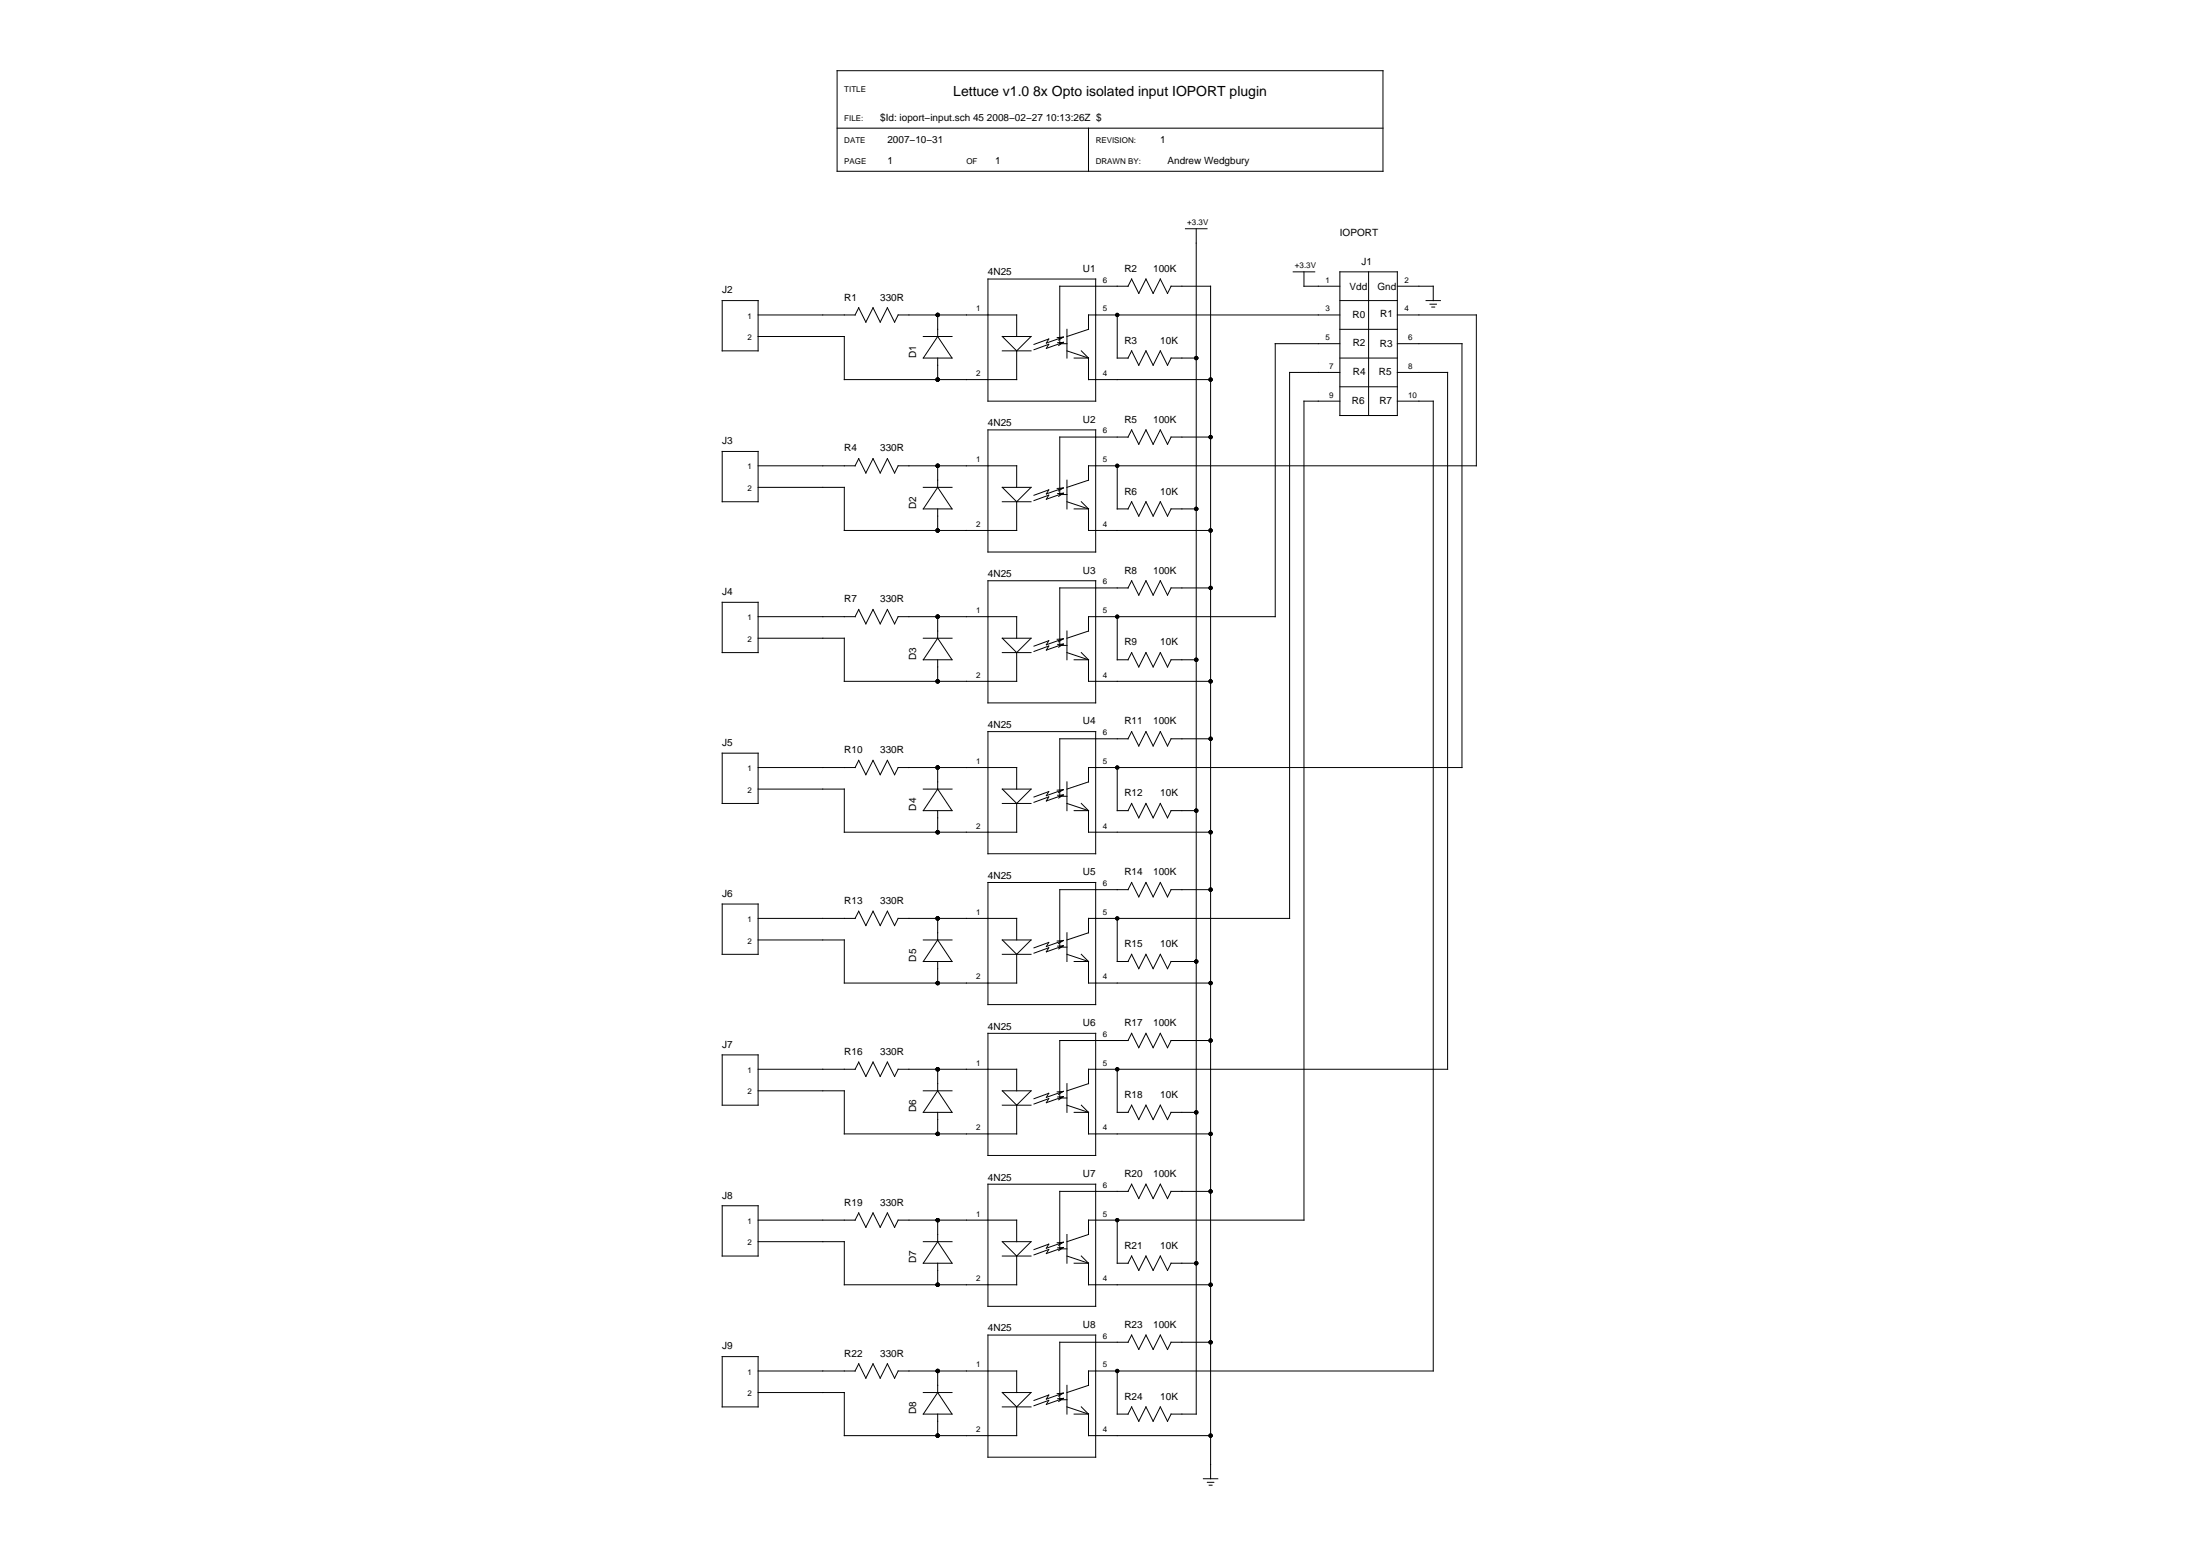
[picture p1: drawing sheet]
<svg xmlns="http://www.w3.org/2000/svg" width="297mm" height="210mm" viewBox="0 0 297 210" stroke-linecap="round" stroke-linejoin="round" font-family="sans-serif">
<g fill="none" stroke="#000" stroke-width=".14">
<path d="M113 9.5h73.7v13.6h-73.7zM113 17.3h73.7M147 17.3v5.8M133.4 37.7h14.5v16.5h-14.5zM152.3 38.6h-9.2v7.8h1M152.8 37.7l1 1.9 .9-1.9 1 1.9 1-1.9 .9 1.9 .5-1h5.4v161M152.8 37.7l-.5 .9M160.1 30.9h2.9M161.5 30.9v160h-3.4l-.5 1-.9-2-1 2-1-2-.9 2-1-2M174.6 36.7h2.9M176.1 36.7v1.9h4.8M180.9 36.7h7.8v19.4h-7.8z"/>
<path d="M184.8 36.7v19.4M188.7 38.6h4.8v2M97.5 40.6h4.9v6.8h-4.9zM102.4 42.5h13.1M102.4 45.4h11.6v5.8h23.3v-3.8M115.5 42.5l.4-1 1 2 1-2 .9 2 1-2 1 2 .5-1h16v2.9M124.7 45.4h3.8M126.6 45.4l1.9 2.9h-3.8zM126.6 42.5v2.9M126.6 48.3v2.9M133.4 58h14.5v16.5h-14.5zM135.3 47.4h3.9"/>
<path d="M135.3 45.4h3.9l-1.9 2zM142.7 45.6l.9-.1-.7 .4M142.8 46.3l.8-.1-.7 .4M143.6 45.5l-2.3 .8 .3-.5-2 .7M143.6 46.2l-2.3 .8 .3-.5-2 .7M144.1 44.5v3.8M144.1 47.4l2.9 .9M145 48.3h2M146 47.4l1 .9M147 48.3v2.9h16.5M150.8 42.5v5.8h1.5M152.3 59h-9.2v7.8h1"/>
<path d="M152.8 47.4l1 1.9 .9-1.9 1 1.9 1-1.9 .9 1.9 .5-1h3.4M152.8 58l1 2 .9-2 1 2 1-2 .9 2 .5-1h5.4M152.8 47.4l-.5 .9M152.8 58l-.5 1M180.9 42.5h-33.9v2l-2.9 .9M180.9 46.4h-8.7v36.8h-25.2v2l-2.9 1M180.9 50.3h-6.8v73.7h-27.1v1.9l-2.9 1M180.9 54.2h-4.8v110.5h-29.1v1.9l-2.9 1M180.9 44.5h7.8M180.9 48.3h7.8M180.9 40.6h7.8M180.9 52.2h7.8"/>
<path d="M188.7 42.5h10.6v20.4h-52.3v1.9l-2.9 1M188.7 46.4h8.7v57.2h-50.4v1.9l-2.9 1M188.7 50.3h6.8v94h-48.5v2l-2.9 .9M188.7 54.2h4.8v130.9h-46.5v1.9l-2.9 1M192.5 40.6h2M193.1 41.1h.8M193.3 41.4h.4M97.5 60.9h4.9v6.8h-4.9zM102.4 62.9h13.1M102.4 65.8h11.6v5.8h23.3v-3.9M115.5 62.9l.4-1 1 1.9 1-1.9 .9 1.9 1-1.9 1 1.9 .5-.9h16v2.9M124.7 65.8h3.8"/>
<path d="M126.6 62.9v2.9M126.6 68.7v2.9M126.6 65.8l1.9 2.9h-3.8zM133.4 78.4h14.5v16.5h-14.5zM135.3 67.7h3.9M135.3 65.8h3.9l-1.9 1.9zM142.7 65.9h.9l-.7 .4M142.8 66.6h.8l-.7 .4M143.6 65.9l-2.3 .8 .3-.6-2 .8M143.6 66.6l-2.3 .8 .3-.6-2 .8M144.1 64.8v3.9M144.1 67.7l2.9 1"/>
<path d="M145 68.7h2M146 67.7l1 1M147 68.7v2.9h16.5M150.8 62.9v5.8h1.5M152.3 79.4h-9.2v7.7h1M152.8 67.7l1 2 .9-2 1 2 1-2 .9 2 .5-1h3.4M152.8 78.4l1 1.9 .9-1.9 1 1.9 1-1.9 .9 1.9 .5-.9h5.4M152.8 67.7l-.5 1M152.8 78.4l-.5 1M97.5 81.3h4.9v6.8h-4.9zM102.4 86.2h11.6v5.8h23.3v-3.9M102.4 83.2h13.1"/>
<path d="M115.5 83.2l.4-.9 1 1.9 1-1.9 .9 1.9 1-1.9 1 1.9 .5-1h16v3M124.7 86.2h3.8M126.6 83.2v3M126.6 89.1v2.9M126.6 86.2l1.9 2.9h-3.8zM133.4 98.8h14.5v16.4h-14.5zM135.3 88.1h3.9M135.3 86.2h3.9l-1.9 1.9zM142.7 86.3l.9-.1-.7 .4M142.8 87l.8-.1-.7 .5M143.6 86.2l-2.3 .8 .3-.5-2 .7M143.6 86.9l-2.3 .9 .3-.6-2 .7"/>
<path d="M144.1 85.2v3.9M144.1 88.1l2.9 1M145 89.1h2M146 88.1l1 1M147 89.1v2.9h16.5M150.8 83.2v5.9h1.5M152.3 99.7h-9.2v7.8h1M152.8 88.1l1 1.9 .9-1.9 1 1.9 1-1.9 .9 1.9 .5-.9h3.4M152.8 98.8l1 1.9 .9-1.9 1 1.9 1-1.9 .9 1.9 .5-1h5.4M152.8 88.1l-.5 1M152.8 98.8l-.5 .9M97.5 101.7h4.9v6.8h-4.9z"/>
<path d="M102.4 106.5h11.6v5.8h23.3v-3.8M102.4 103.6h13.1M115.5 103.6l.4-1 1 2 1-2 .9 2 1-2 1 2 .5-1h16v2.9M124.7 106.5h3.8M126.6 103.6v2.9M126.6 109.4v2.9M126.6 106.5l1.9 2.9h-3.8zM133.4 119.1h14.5v16.5h-14.5zM135.3 108.5h3.9M135.3 106.5h3.9l-1.9 2zM142.7 106.7l.9-.1-.7 .4M142.8 107.3h.8l-.7 .4"/>
<path d="M143.6 106.6l-2.3 .8 .3-.5-2 .7M143.6 107.3l-2.3 .8 .3-.5-2 .7M144.1 105.5v3.9M144.1 108.5l2.9 .9M145 109.4h2M146 108.5l1 .9M147 109.4v2.9h16.5M150.8 103.6v5.8h1.5M152.8 108.5l1 1.9 .9-1.9 1 1.9 1-1.9 .9 1.9 .5-1h3.4M152.8 119.1l1 2 .9-2 1 2 1-2 .9 2 .5-1h5.4M152.8 108.5l-.5 .9M152.8 119.1l-.5 1"/>
<path d="M97.5 122h4.9v6.8h-4.9zM102.4 126.9h11.6v5.8h23.3v-3.9M102.4 124h13.1M115.5 124l.4-1 1 1.9 1-1.9 .9 1.9 1-1.9 1 1.9 .5-.9h16v2.9M124.7 126.9h3.8M126.6 124v2.9M126.6 129.8v2.9M126.6 126.9l1.9 2.9h-3.8zM133.4 139.5h14.5v16.5h-14.5zM135.3 128.8h3.9M135.3 126.9h3.9l-1.9 1.9zM142.7 127h.9l-.7 .4"/>
<path d="M142.8 127.7h.8l-.7 .4M143.6 126.9l-2.3 .9 .3-.6-2 .7M143.6 127.7l-2.3 .8 .3-.6-2 .8M144.1 125.9v3.9M144.1 128.8l2.9 1M145 129.8h2M146 128.8l1 1M147 129.8v2.9h16.5M150.8 124v5.8h1.5M152.3 120.1h-9.2v7.7h1M152.8 128.8l1 2 .9-2 1 2 1-2 .9 2 .5-1h3.4M152.8 139.5l1 1.9 .9-1.9 1 1.9 1-1.9 .9 1.9 .5-.9h5.4"/>
<path d="M152.8 128.8l-.5 1M152.8 139.5l-.5 1M97.5 142.4h4.9v6.8h-4.9zM102.4 147.2h11.6v5.9h23.3v-3.9M102.4 144.3h13.1M115.5 144.3l.4-.9 1 1.9 1-1.9 .9 1.9 1-1.9 1 1.9 .5-1h16v2.9M124.7 147.2h3.8M126.6 144.3v2.9M126.6 150.2v2.9M126.6 147.2l1.9 3h-3.8zM133.4 159.9h14.5v16.4h-14.5zM135.3 149.2h3.9"/>
<path d="M135.3 147.2h3.9l-1.9 2zM142.7 147.4l.9-.1-.7 .4M142.8 148.1l.8-.1-.7 .5M143.6 147.3l-2.3 .8 .3-.5-2 .7M143.6 148l-2.3 .8 .3-.5-2 .7M144.1 146.3v3.9M144.1 149.2l2.9 1M145 150.2h2M146 149.2l1 1M147 150.2v2.9h16.5M150.8 144.3v5.9h1.5M152.3 140.5h-9.2v7.7h1"/>
<path d="M152.8 149.2l1 1.9 .9-1.9 1 1.9 1-1.9 .9 1.9 .5-.9h3.4M152.8 159.9l1 1.9 .9-1.9 1 1.9 1-1.9 .9 1.9 .5-1h5.4M152.8 149.2l-.5 1M152.8 159.9l-.5 .9M97.5 162.8h4.9v6.7h-4.9zM102.4 167.6h11.6v5.8h23.3v-3.9M102.4 164.7h13.1M115.5 164.7l.4-1 1 2 1-2 .9 2 1-2 1 2 .5-1h16v2.9M124.7 167.6h3.8M126.6 164.7v2.9M126.6 170.5v2.9M126.6 167.6l1.9 2.9h-3.8z"/>
<path d="M135.3 169.5h3.9M135.3 167.6h3.9l-1.9 1.9zM142.7 167.8l.9-.1-.7 .4M142.8 168.4h.8l-.7 .4M143.6 167.7l-2.3 .8 .3-.6-2 .8M143.6 168.4l-2.3 .8 .3-.5-2 .7M144.1 166.6v3.9M144.1 169.5l2.9 1M145 170.5h2M146 169.5l1 1M147 170.5v2.9h16.5M150.8 164.7v5.8h1.5"/>
<path d="M152.3 160.8h-9.2v7.8h1M152.8 169.5l1 2 .9-2 1 2 1-2 .9 2 .5-1h3.4M152.8 169.5l-.5 1M97.5 183.1h4.9v6.8h-4.9zM102.4 188h11.6v5.8h23.3v-3.9M102.4 185.1h13.1M115.5 185.1l.4-1 1 1.9 1-1.9 .9 1.9 1-1.9 1 1.9 .5-.9h16v2.9M124.7 188h3.8M126.6 185.1v2.9M126.6 190.9v2.9M126.6 188l1.9 2.9h-3.8zM133.4 180.2h14.5v16.5h-14.5z"/>
<path d="M135.3 189.9h3.9M135.3 188h3.9l-1.9 1.9zM142.7 188.1h.9l-.7 .4M142.8 188.8h.8l-.7 .4M143.6 188l-2.3 .9 .3-.6-2 .7M143.6 188.8l-2.3 .8 .3-.6-2 .8M144.1 187v3.9M144.1 189.9l2.9 1M145 190.9h2M146 189.9l1 1M147 190.9v2.9h16.5M150.8 185.1v5.8h1.5"/>
<path d="M152.3 181.2h-9.2v7.7h1M152.8 180.2l1 2 .9-2 1 2 1-2 .9 2 .5-1h5.4M152.8 180.2l-.5 1M152.8 189.9l-.5 1M162.5 199.6h1.9M163 200.1h.9M163.3 200.5h.3"/>
</g>
<g fill="#000">
<circle cx="126.6" cy="42.5" r=".29"/>
<circle cx="126.6" cy="51.2" r=".29"/>
<circle cx="150.8" cy="42.5" r=".29"/>
<circle cx="161.5" cy="48.3" r=".29"/>
<circle cx="163.5" cy="59" r=".29"/>
<circle cx="163.5" cy="51.2" r=".29"/>
<circle cx="126.6" cy="62.9" r=".29"/>
<circle cx="126.6" cy="71.6" r=".29"/>
<circle cx="150.8" cy="62.9" r=".29"/>
<circle cx="161.5" cy="68.7" r=".29"/>
<circle cx="163.5" cy="79.4" r=".29"/>
<circle cx="163.5" cy="71.6" r=".29"/>
<circle cx="126.6" cy="92" r=".29"/>
<circle cx="126.6" cy="83.2" r=".29"/>
<circle cx="150.8" cy="83.2" r=".29"/>
<circle cx="161.5" cy="89.1" r=".29"/>
<circle cx="163.5" cy="99.7" r=".29"/>
<circle cx="163.5" cy="92" r=".29"/>
<circle cx="126.6" cy="112.3" r=".29"/>
<circle cx="126.6" cy="103.6" r=".29"/>
<circle cx="150.8" cy="103.6" r=".29"/>
<circle cx="161.5" cy="109.4" r=".29"/>
<circle cx="163.5" cy="112.3" r=".29"/>
<circle cx="126.6" cy="124" r=".29"/>
<circle cx="126.6" cy="132.7" r=".29"/>
<circle cx="150.8" cy="124" r=".29"/>
<circle cx="161.5" cy="129.8" r=".29"/>
<circle cx="163.5" cy="132.7" r=".29"/>
<circle cx="163.5" cy="120.1" r=".29"/>
<circle cx="126.6" cy="144.3" r=".29"/>
<circle cx="126.6" cy="153.1" r=".29"/>
<circle cx="150.8" cy="144.3" r=".29"/>
<circle cx="161.5" cy="150.2" r=".29"/>
<circle cx="163.5" cy="140.5" r=".29"/>
<circle cx="163.5" cy="153.1" r=".29"/>
<circle cx="126.6" cy="173.4" r=".29"/>
<circle cx="126.6" cy="164.7" r=".29"/>
<circle cx="150.8" cy="164.7" r=".29"/>
<circle cx="161.5" cy="170.5" r=".29"/>
<circle cx="163.5" cy="173.4" r=".29"/>
<circle cx="163.5" cy="160.8" r=".29"/>
<circle cx="126.6" cy="185.1" r=".29"/>
<circle cx="126.6" cy="193.8" r=".29"/>
<circle cx="150.8" cy="185.1" r=".29"/>
<circle cx="163.5" cy="181.2" r=".29"/>
<circle cx="163.5" cy="193.8" r=".29"/>
</g>
<text font-size="1.9" x="128.7" y="13">Lettuce v1.0 8x Opto isolated input IOPORT plugin</text>
<g font-size="1.3">
<text x="118.8" y="16.3">$Id: ioport−input.sch 45 2008−02−27 10:13:26Z $</text>
<text x="119.8" y="22.2">1</text>
<text x="119.8" y="19.2">2007−10−31</text>
<text x="134.4" y="22.2">1</text>
<text x="156.7" y="19.2">1</text>
<text x="157.6" y="22.2">Andrew Wedgbury</text>
<text x="180.9" y="31.8">IOPORT</text>
<text x="183.8" y="35.7">J1</text>
<text x="97.5" y="39.6">J2</text>
<text x="114" y="40.6">R1</text>
<text x="118.8" y="40.6">330R</text>
<text x="133.4" y="37.2">4N25</text>
<text x="146.2" y="36.7">U1</text>
<text x="151.8" y="36.7">R2</text>
<text x="155.7" y="36.7">100K</text>
<text x="182.2" y="39.1">Vdd</text>
<text x="186" y="39.2">Gnd</text>
<text x="151.8" y="46.4">R3</text>
<text x="156.7" y="46.4">10K</text>
<text x="182.6" y="42.9">R0</text>
<text x="182.6" y="46.8">R2</text>
<text x="186.3" y="46.8">R3</text>
<text x="186.4" y="42.9">R1</text>
<text x="123.7" y="48.3" transform="rotate(-90 123.7 48.3)">D1</text>
<text x="182.7" y="50.6">R4</text>
<text x="186.2" y="50.6">R5</text>
<text x="97.5" y="60">J3</text>
<text x="133.4" y="57.5">4N25</text>
<text x="146.2" y="57.1">U2</text>
<text x="151.8" y="57.1">R5</text>
<text x="155.7" y="57.1">100K</text>
<text x="182.5" y="54.5">R6</text>
<text x="186.2" y="54.5">R7</text>
<text x="114" y="60.9">R4</text>
<text x="118.8" y="60.9">330R</text>
<text x="123.7" y="68.7" transform="rotate(-90 123.7 68.7)">D2</text>
<text x="151.8" y="66.8">R6</text>
<text x="156.7" y="66.8">10K</text>
<text x="133.4" y="77.9">4N25</text>
<text x="146.2" y="77.4">U3</text>
<text x="151.8" y="77.4">R8</text>
<text x="155.7" y="77.4">100K</text>
<text x="97.5" y="80.3">J4</text>
<text x="114" y="81.3">R7</text>
<text x="118.8" y="81.3">330R</text>
<text x="123.7" y="89.1" transform="rotate(-90 123.7 89.1)">D3</text>
<text x="151.8" y="87.1">R9</text>
<text x="156.7" y="87.1">10K</text>
<text x="97.5" y="100.7">J5</text>
<text x="114" y="101.7">R10</text>
<text x="118.8" y="101.7">330R</text>
<text x="133.4" y="98.3">4N25</text>
<text x="146.2" y="97.8">U4</text>
<text x="151.8" y="97.8">R11</text>
<text x="155.7" y="97.8">100K</text>
<text x="151.8" y="107.5">R12</text>
<text x="156.7" y="107.5">10K</text>
<text x="123.7" y="109.4" transform="rotate(-90 123.7 109.4)">D4</text>
<text x="133.4" y="118.6">4N25</text>
<text x="146.2" y="118.2">U5</text>
<text x="151.8" y="118.2">R14</text>
<text x="155.7" y="118.2">100K</text>
<text x="97.5" y="121.1">J6</text>
<text x="114" y="122">R13</text>
<text x="118.8" y="122">330R</text>
<text x="123.7" y="129.8" transform="rotate(-90 123.7 129.8)">D5</text>
<text x="151.8" y="127.8">R15</text>
<text x="156.7" y="127.8">10K</text>
<text x="97.5" y="141.4">J7</text>
<text x="114" y="142.4">R16</text>
<text x="118.8" y="142.4">330R</text>
<text x="133.4" y="139">4N25</text>
<text x="146.2" y="138.5">U6</text>
<text x="151.8" y="138.5">R17</text>
<text x="155.7" y="138.5">100K</text>
<text x="151.8" y="148.2">R18</text>
<text x="156.7" y="148.2">10K</text>
<text x="123.7" y="150.2" transform="rotate(-90 123.7 150.2)">D6</text>
<text x="97.5" y="161.8">J8</text>
<text x="133.4" y="159.4">4N25</text>
<text x="146.2" y="158.9">U7</text>
<text x="151.8" y="158.9">R20</text>
<text x="155.7" y="158.9">100K</text>
<text x="114" y="162.8">R19</text>
<text x="118.8" y="162.8">330R</text>
<text x="123.7" y="170.5" transform="rotate(-90 123.7 170.5)">D7</text>
<text x="151.8" y="168.6">R21</text>
<text x="156.7" y="168.6">10K</text>
<text x="133.4" y="179.7">4N25</text>
<text x="146.2" y="179.2">U8</text>
<text x="151.8" y="179.2">R23</text>
<text x="155.7" y="179.2">100K</text>
<text x="97.5" y="182.2">J9</text>
<text x="114" y="183.1">R22</text>
<text x="118.8" y="183.1">330R</text>
<text x="123.7" y="190.9" transform="rotate(-90 123.7 190.9)">D8</text>
<text x="151.8" y="188.9">R24</text>
<text x="156.7" y="188.9">10K</text>
</g>
<g font-size="1.1">
<text x="114" y="16.3">FILE:</text>
<text x="114" y="12.5">TITLE</text>
<text x="114" y="22.2">PAGE</text>
<text x="114" y="19.2">DATE</text>
<text x="130.5" y="22.2">OF</text>
<text x="147.9" y="19.2">REVISION:</text>
<text x="147.9" y="22.2">DRAWN BY:</text>
<text x="160.3" y="30.4">+3.3V</text>
<text x="148.9" y="38.2">6</text>
<text x="174.8" y="36.2">+3.3V</text>
<text x="179" y="38.2">1</text>
<text x="189.6" y="38.2">2</text>
<text x="100.9" y="45.9">2</text>
<text x="100.9" y="43">1</text>
<text x="131.8" y="42">1</text>
<text x="148.9" y="42">5</text>
<text x="179" y="42">3</text>
<text x="179" y="45.9">5</text>
<text x="189.6" y="42">4</text>
<text x="190.1" y="45.9">6</text>
<text x="131.8" y="50.8">2</text>
<text x="148.9" y="50.8">4</text>
<text x="179.5" y="53.7">9</text>
<text x="179.5" y="49.8">7</text>
<text x="190.1" y="53.7">10</text>
<text x="190.1" y="49.8">8</text>
<text x="148.9" y="58.5">6</text>
<text x="100.9" y="63.4">1</text>
<text x="131.8" y="62.4">1</text>
<text x="148.9" y="62.4">5</text>
<text x="100.9" y="66.3">2</text>
<text x="131.8" y="71.1">2</text>
<text x="148.9" y="71.1">4</text>
<text x="100.9" y="83.7">1</text>
<text x="131.8" y="82.8">1</text>
<text x="148.9" y="82.8">5</text>
<text x="148.9" y="78.9">6</text>
<text x="100.9" y="86.6">2</text>
<text x="131.8" y="91.5">2</text>
<text x="148.9" y="91.5">4</text>
<text x="148.9" y="99.2">6</text>
<text x="100.9" y="107">2</text>
<text x="100.9" y="104.1">1</text>
<text x="131.8" y="103.1">1</text>
<text x="148.9" y="103.1">5</text>
<text x="131.8" y="111.8">2</text>
<text x="148.9" y="111.8">4</text>
<text x="148.9" y="119.6">6</text>
<text x="100.9" y="124.5">1</text>
<text x="131.8" y="123.5">1</text>
<text x="148.9" y="123.5">5</text>
<text x="100.9" y="127.4">2</text>
<text x="131.8" y="132.2">2</text>
<text x="148.9" y="132.2">4</text>
<text x="131.8" y="143.9">1</text>
<text x="148.9" y="143.9">5</text>
<text x="148.9" y="140">6</text>
<text x="100.9" y="147.7">2</text>
<text x="100.9" y="144.8">1</text>
<text x="131.8" y="152.6">2</text>
<text x="148.9" y="152.6">4</text>
<text x="148.9" y="160.3">6</text>
<text x="100.9" y="165.2">1</text>
<text x="131.8" y="164.2">1</text>
<text x="148.9" y="164.2">5</text>
<text x="100.9" y="168.1">2</text>
<text x="131.8" y="172.9">2</text>
<text x="148.9" y="172.9">4</text>
<text x="100.9" y="185.5">1</text>
<text x="131.8" y="184.6">1</text>
<text x="148.9" y="184.6">5</text>
<text x="148.9" y="180.7">6</text>
<text x="100.9" y="188.5">2</text>
<text x="131.8" y="193.3">2</text>
<text x="148.9" y="193.3">4</text>
</g>
</svg>
